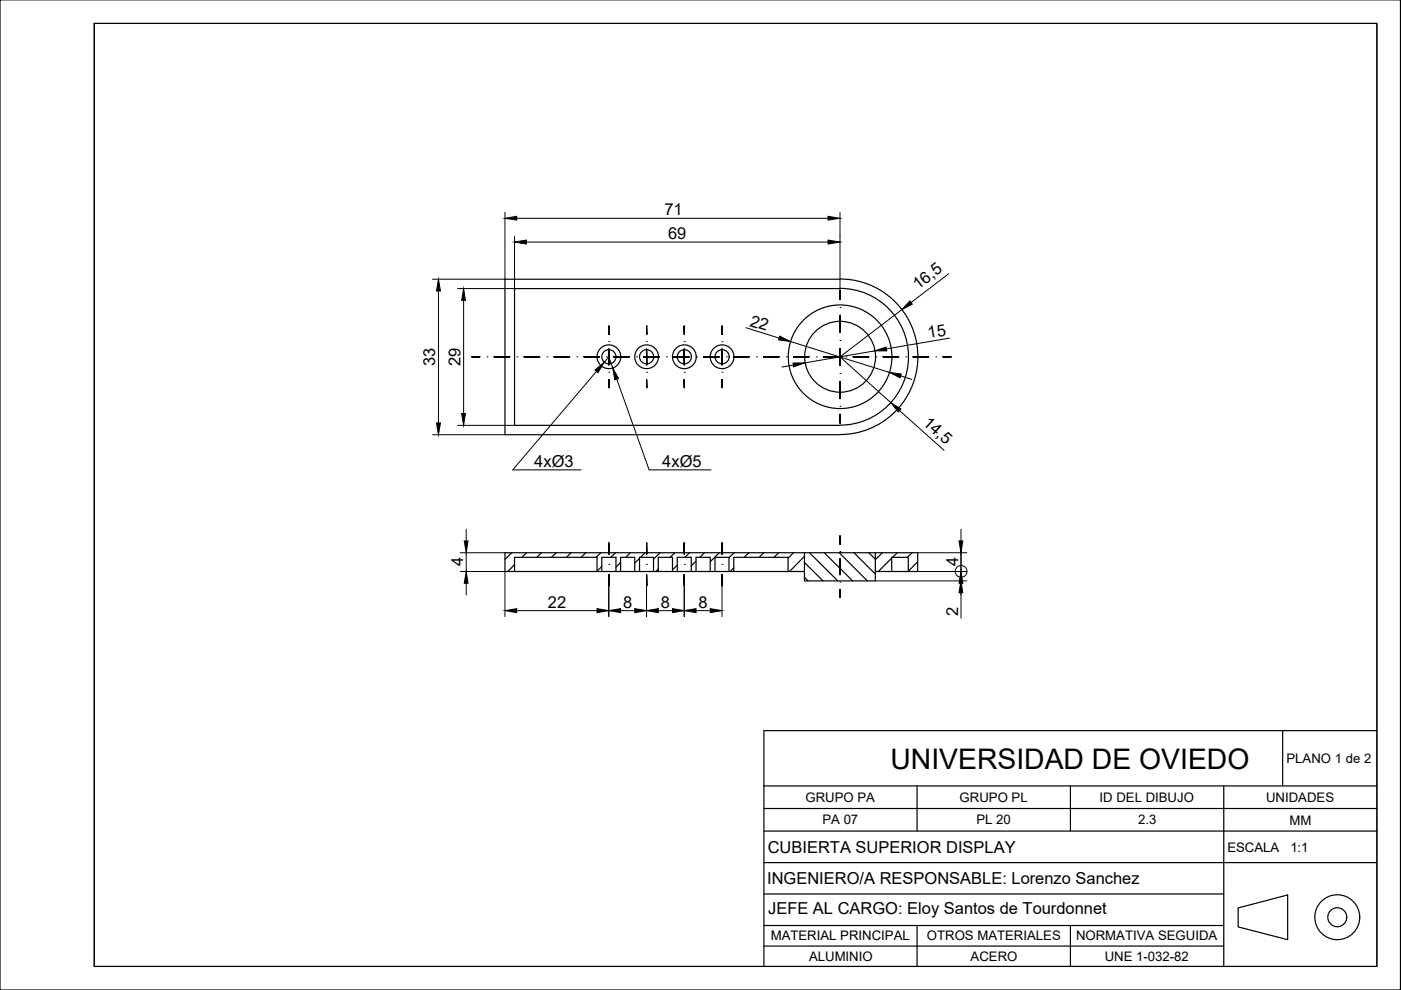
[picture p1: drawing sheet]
<svg xmlns="http://www.w3.org/2000/svg" width="297mm" height="210mm" viewBox="0 0 297 210" stroke-linecap="round" stroke-linejoin="round" font-family="sans-serif">
<!-- layer: 01_Contornos -->
<g fill="none" stroke="#000" stroke-width=".25">
<path d="M178.1 59.2h-71v33h71M178.1 59.2a16.5 16.5 0 0 1 16.5 16.4 16.5 16.5 0 0 1-16.5 16.5M109.1 61.2h69a14.5 14.5 0 0 1 14.5 14.5 14.5 14.5 0 0 1-14.5 14.5h-69zM108.5 117.2l-1.4 1.4M109.1 119.7l-1.4 1.5M111.6 117.2l-.9 1M114.8 117.2l-1 1M117.9 117.2l-1 1M121.1 117.2l-1 1M124.2 117.2l-1 1M127.4 117.2l-1 1M130.5 117.2l-1 1"/>
<path d="M131.6 119.3l-1 .9M133.6 117.2l-.9 1M135.6 118.4l-1 1M136.8 117.2l-1 1M140 117.2l-1.4 1.3M143.1 117.2l-1 1M143.6 119.8l-1 1M146.2 117.2l-1 1M147.6 119l-1 1M149.4 117.2l-1 1M152.5 117.2l-1.9 1.9M155.7 117.2l-1.1 1.1"/>
<path d="M158.8 117.2l-1 1M161.9 117.2l-.9 1M165.1 117.2l-1 1M168.2 117.2l-1.1 1.1M170.6 118l-3.2 3.2M170.6 119.3l3.9 3.9M170.6 117.2v6h15v-6M171.6 117.2l6 6M174.8 117.2l6 6M177.9 117.2l6 6M181.1 117.2l4.5 4.5M184.2 117.2l1.4 1.3"/>
<path d="M187.1 117.2l-1.5 1.5M189.1 118.3l-2.9 2.9M190.2 117.2l-1 1M193.4 117.2l-1 1M194.6 119.1l-2 2M109.1 121.2v-3h17.5v3M127.6 120.1l-1 1M127.6 121.2v-3h3v3M131.6 121.2v-3h3v3M135.6 121.2v-3h3v3M139.6 120.7l-.5 .5M139.6 121.2v-3h3v3"/>
<path d="M143.6 121.2v-3h3v3M147.6 121.2v-3h3v3M151.6 121.2v-3h3v3M155.6 120.4l-.8 .8M155.6 121.2v-3h11.5v3M170.6 121.2h-63.5v-4h87.5v4h-9M170.6 121.1l-.1 .1M170.6 122.4l.7 .8M189.1 121.2v-3h3.5v3M271.9 154.9v11.7"/>
<circle cx="129.1" cy="75.6" r="2.52"/>
<circle cx="129.1" cy="75.6" r="1.5"/>
<circle cx="137.1" cy="75.6" r="2.52"/>
<circle cx="137.1" cy="75.6" r="1.5"/>
<circle cx="145.1" cy="75.6" r="2.52"/>
<circle cx="145.1" cy="75.6" r="1.5"/>
<circle cx="153.1" cy="75.6" r="2.52"/>
<circle cx="153.1" cy="75.6" r="1.5"/>
<circle cx="178.1" cy="75.6" r="11"/>
<circle cx="178.1" cy="75.6" r="7.5"/>
</g>
<!-- layer: 03_Ejes -->
<g fill="#000" stroke="#000" stroke-width=".21">
<path d="M100.1 75.6h1.6zM100.1 75.7l1.6-.1zM100.1 75.7l1.6-.1zM100.1 75.7h1.6z"/>
<path d="M104.8 75.6h3.3zM104.8 75.7l3.3-.1zM104.8 75.7l3.3-.1zM104.8 75.7h3.3z"/>
<path d="M111.1 75.6h3.3zM111.1 75.7l3.3-.1zM111.1 75.7l3.3-.1zM111.1 75.7h3.3z"/>
<path d="M117.5 75.6h3.3zM117.5 75.7l3.3-.1zM117.5 75.7l3.3-.1zM117.5 75.7h3.3z"/>
<path d="M123.8 75.6h3.3zM123.8 75.7l3.3-.1zM123.8 75.7l3.3-.1zM123.8 75.7h3.3z"/>
<path d="M129.1 74v3.4zM129.1 74v3.4zM129.1 74v3.4zM129.1 74v3.4z"/>
<path d="M129.1 69.2v1.7zM129.1 69.2v1.7zM129.1 69.2v1.7zM129.1 69.2v1.7z"/>
<path d="M130.1 75.6h3.3zM130.1 75.7l3.3-.1zM130.1 75.7l3.3-.1zM130.1 75.7h3.3z"/>
<path d="M136.5 75.6h3.3zM136.5 75.7l3.3-.1zM136.5 75.7l3.3-.1zM136.5 75.7h3.3z"/>
<path d="M137.1 74v3.4zM137.1 74v3.4zM137.1 74v3.4zM137.1 74v3.4z"/>
<path d="M137.1 69.2v1.7zM137.1 69.2v1.7zM137.1 69.2v1.7zM137.1 69.2v1.7z"/>
<path d="M142.8 75.6h3.3zM142.8 75.7l3.3-.1zM142.8 75.7l3.3-.1zM142.8 75.7h3.3z"/>
<path d="M145.1 74v3.4zM145.1 74v3.4zM145.1 74v3.4zM145.1 74v3.4z"/>
<path d="M145.1 69.2v1.7zM145.1 69.2v1.7zM145.1 69.2v1.7zM145.1 69.2v1.7z"/>
<path d="M149.2 75.6h3.3zM149.2 75.7l3.3-.1zM149.2 75.7l3.3-.1zM149.2 75.7h3.3z"/>
<path d="M153.1 74v3.4zM153.1 74v3.4zM153.1 74v3.4zM153.1 74v3.4z"/>
<path d="M153.1 69.2v1.7zM153.1 69.2v1.7zM153.1 69.2v1.7zM153.1 69.2v1.7z"/>
<path d="M155.5 75.6h3.3zM155.5 75.7l3.3-.1zM155.5 75.7l3.3-.1zM155.5 75.7h3.3z"/>
<path d="M161.9 75.6h3.3zM161.9 75.7l3.3-.1zM161.9 75.7l3.3-.1zM161.9 75.7h3.3z"/>
<path d="M168.2 75.6h3.3zM168.2 75.7l3.3-.1zM168.2 75.7l3.3-.1zM168.2 75.7h3.3z"/>
<path d="M174.6 75.6h3.2zM174.6 75.7l3.2-.1zM174.6 75.7l3.2-.1zM174.6 75.7h3.2z"/>
<path d="M178.1 73.9v3.6zM178.1 73.9v3.6zM178.1 73.9v3.6zM178.1 73.9v3.6z"/>
<path d="M178.1 66.9v3.6zM178.1 66.9v3.6zM178.1 66.9v3.6zM178.1 66.9v3.6z"/>
<path d="M178.1 61.7v1.8zM178.1 61.7v1.8zM178.1 61.7v1.8zM178.1 61.7v1.8z"/>
<path d="M180.9 75.6h3.3zM180.9 75.7l3.3-.1zM180.9 75.7l3.3-.1zM180.9 75.7h3.3z"/>
<path d="M187.2 75.6h3.3zM187.2 75.7l3.3-.1zM187.2 75.7l3.3-.1zM187.2 75.7h3.3z"/>
<path d="M193.6 75.6h3.3zM193.6 75.7l3.3-.1zM193.6 75.7l3.3-.1zM193.6 75.7h3.3z"/>
<path d="M199.9 75.6h1.7zM199.9 75.7l1.7-.1zM199.9 75.7l1.7-.1zM199.9 75.7h1.7z"/>
<path d="M129.1 80.5v1.7zM129.1 80.5v1.7zM129.1 80.5v1.7zM129.1 80.5v1.7z"/>
<path d="M137.1 80.5v1.7zM137.1 80.5v1.7zM137.1 80.5v1.7zM137.1 80.5v1.7z"/>
<path d="M145.1 80.5v1.7zM145.1 80.5v1.7zM145.1 80.5v1.7zM145.1 80.5v1.7z"/>
<path d="M153.1 80.5v1.7zM153.1 80.5v1.7zM153.1 80.5v1.7zM153.1 80.5v1.7z"/>
<path d="M178.1 87.9v1.8zM178.1 87.9v1.8zM178.1 87.9v1.8zM178.1 87.9v1.8z"/>
<path d="M178.1 80.9v3.6zM178.1 80.9v3.6zM178.1 80.9v3.6zM178.1 80.9v3.6z"/>
<path d="M129.1 115.2v2.3zM129.1 115.2v2.3zM129.1 115.2v2.3zM129.1 115.2v2.3z"/>
<path d="M137.1 115.2v2.3zM137.1 115.2v2.3zM137.1 115.2v2.3zM137.1 115.2v2.3z"/>
<path d="M145.1 115.2v2.3zM145.1 115.2v2.3zM145.1 115.2v2.3zM145.1 115.2v2.3z"/>
<path d="M153.1 115.2v2.3zM153.1 115.2v2.3zM153.1 115.2v2.3zM153.1 115.2v2.3z"/>
<path d="M178.1 113.7v1.7zM178.1 113.7v1.7zM178.1 113.7v1.7zM178.1 113.7v1.7z"/>
<path d="M129.1 121.8v2.4zM129.1 121.8v2.4zM129.1 121.8v2.4zM129.1 121.8v2.4z"/>
<path d="M137.1 121.8v2.4zM137.1 121.8v2.4zM137.1 121.8v2.4zM137.1 121.8v2.4z"/>
<path d="M145.1 121.8v2.4zM145.1 121.8v2.4zM145.1 121.8v2.4zM145.1 121.8v2.4z"/>
<path d="M153.1 121.8v2.4zM153.1 121.8v2.4zM153.1 121.8v2.4zM153.1 121.8v2.4z"/>
<path d="M178.1 125v1.7zM178.1 125v1.7zM178.1 125v1.7zM178.1 125v1.7z"/>
<path d="M178.1 118.5v3.3zM178.1 118.5v3.3zM178.1 118.5v3.3zM178.1 118.5v3.3z"/>
</g>
<g fill="none" stroke="#000" stroke-width=".21">
<path d="M100.1 75.6v.1M100.1 75.6l1.6 .1zM103.3 75.7h.1M104.8 75.6l3.3 .1zM109.6 75.7h.1M111.1 75.6l3.3 .1zM116 75.7h.1M117.5 75.6l3.3 .1zM122.3 75.7h.1M123.8 75.6l3.3 .1zM128.6 75.7h.1M129.1 78.9h.1"/>
<path d="M129.1 74v3.4zM129.1 72.4h.1M129.1 69.2v1.7zM129.1 69.2h.1M130.1 75.6l3.3 .1zM135 75.7h.1M136.5 75.6l3.3 .1zM137.1 78.9h.1M137.1 74v3.4zM137.1 72.4h.1M137.1 69.2v1.7zM137.1 69.2h.1"/>
<path d="M141.3 75.7h.1M142.8 75.6l3.3 .1zM145.1 78.9h.1M145.1 74v3.4zM145.1 72.4h.1M145.1 69.2v1.7zM145.1 69.2h.1M147.7 75.7h.1M149.2 75.6l3.3 .1zM153.1 78.9h.1M153.1 74v3.4zM153.1 72.4h.1"/>
<path d="M153.1 69.2v1.7zM153.1 69.2h.1M154 75.7h.1M155.5 75.6l3.3 .1zM160.4 75.7h.1M161.9 75.6l3.3 .1zM166.7 75.7h.1M168.2 75.6l3.3 .1zM173.1 75.7h.1M174.6 75.6l3.2 .1zM178.1 79.2h.1M178.1 73.9v3.6z"/>
<path d="M178.1 72.2h.1M178.1 66.9v3.6zM178.1 65.2h.1M178.1 61.7v1.8zM178.1 61.7h.1M179.4 75.7h.1M180.9 75.6l3.3 .1zM185.7 75.7h.1M187.2 75.6l3.3 .1zM192.1 75.7h.1M193.6 75.6l3.3 .1zM198.4 75.7h.1"/>
<path d="M199.9 75.6l1.7 .1zM201.6 75.6v.1M129.1 82.2h.1M129.1 80.5v1.7zM137.1 82.2h.1M137.1 80.5v1.7zM145.1 82.2h.1M145.1 80.5v1.7zM153.1 82.2h.1M153.1 80.5v1.7zM178.1 89.7h.1M178.1 87.9v1.8z"/>
<path d="M178.1 86.2h.1M178.1 80.9v3.6zM129.1 119.6h.1M129.1 115.2v2.3zM129.1 115.2h.1M137.1 119.6h.1M137.1 115.2v2.3zM137.1 115.2h.1M145.1 119.6h.1M145.1 115.2v2.3zM145.1 115.2h.1M153.1 119.6h.1"/>
<path d="M153.1 115.2v2.3zM153.1 115.2h.1M178.1 118.5v3.3zM178.1 116.9h.1M178.1 113.7v1.7zM178.1 113.7h.1M129.1 124.2h.1M129.1 121.8v2.4zM137.1 124.2h.1M137.1 121.8v2.4zM145.1 124.2h.1M145.1 121.8v2.4z"/>
<path d="M153.1 124.2h.1M153.1 121.8v2.4zM178.1 126.7h.1M178.1 125v1.7zM178.1 123.4h.1"/>
</g>
<!-- layer: 04_Cotas -->
<g fill="none" stroke="#000" stroke-width=".21">
<path d="M20 5h271.9v199.9h-271.9zM107.1 45v14.2h-15.4M109.1 50.1v11.1h-12.1M109.6 46.3h66M111.6 51.3h64M178.1 45v16.7M201.1 58.1l-7.9 6M93 61.7v28M98.3 63.7v24M126.5 78.7l-17.8 20.9h14.5M128.1 76.8l1-1.1 .8 2.3M158.2 69.5l7 2.2"/>
<path d="M167.6 72.4l21 6.6M168.2 77.4l-2.4 .4M185.5 74.4l-14.8 2.5M191 79.7l2.3 .7M191.2 65.7l-13.1 10 10.7 9.7M201.3 71.7l-13.4 2.3M91.7 92.2h15.4M97 90.2h12.1M130.8 80.4l6.8 19.2h13.1M190.7 87.1l9.5 8.4M97.6 117.2h9.5M98.8 112.2v2.5"/>
<path d="M98.8 117.2v4M194.6 117.2h10.4M203.8 112.2v2.5M203.8 116.2v7M97.6 121.2h9.5v9.5M98.8 123.7v2.5M109.6 129.5h17M129.1 124.2v6.5M131.6 129.5h3M137.1 124.2v6.5M139.6 129.5h3M145.1 124.2v6.5"/>
<path d="M147.6 129.5h3M153.1 124.2v6.5M185.6 123.2h19.4M194.6 121.2h10.4M203.8 123.7v7.4"/>
<circle cx="203.8" cy="121.2" r="1.25"/>
</g>
<g fill="#000" stroke="#000" stroke-width=".21">
<path d="M107.1 46.3l2.5-.4v.8zM109.1 51.3l2.5-.4v.8zM175.6 50.9l2.5 .4-2.5 .4zM175.6 45.9l2.5 .4-2.5 .4zM93 59.2l.4 2.5h-.9zM98.3 61.2l.4 2.5h-.8zM126.2 78.5l1.9-1.7-1.3 2.2zM165.3 71.3l2.3 1.1-2.5-.3zM168.1 77l2.6-.1-2.4 .9zM185.5 74.4l2.4-.8 .1 .8zM188.6 79l2.5 .3-.3 .8zM192.9 63.8l.5 .7-2.2 1.2z"/>
<path d="M92.5 89.7h.9l-.4 2.5zM97.9 87.7h.8l-.4 2.5zM129.9 78l1.2 2.2-.8 .3zM188.8 85.4l2.2 1.3-.5 .6zM98.4 114.7h.8l-.4 2.5zM203.3 114.7h.8l-.3 2.5zM98.8 121.2l.4 2.5h-.8zM107.1 129.5l2.5-.5v.9zM126.6 129l2.5 .5-2.5 .4zM129.1 129.5l2.5-.5v.9zM134.6 129l2.5 .5-2.5 .4zM137.1 129.5l2.5-.5v.9z"/>
<path d="M142.6 129l2.5 .5-2.5 .4zM145.1 129.5l2.5-.5v.9zM150.6 129l2.5 .5-2.5 .4zM203.8 123.2l.3 2.5h-.8zM203.8 121.2l.3 2.5h-.8z"/>
</g>
<!-- layer: 0 -->
<g fill="none" stroke="#000" stroke-width=".25">
<path d="M0 0h296.9v209.9h-296.9zM20 5h271.9v199.9h-271.9zM291.9 154.9h-129.9v50M162 176.2h129.9M162 166.6h129.9M162 171.4h129.9M194.4 166.6v9.6M226.9 166.6v9.6M259.5 166.6v38.3M162 182.9h129.9M162 189.5h97.5M162 196.2h97.5"/>
<path d="M194.4 196.2v8.7M226.9 196.2v8.7M262.5 192.5l10.5-2.7v9.4l-10.5-2.7zM162 200.6h97.5"/>
<circle cx="283.5" cy="194.5" r="4.8"/>
<circle cx="283.5" cy="194.5" r="2.01"/>
</g>
<text font-size="6" x="188.8" y="163">UNIVERSIDAD DE OVIEDO</text>
<g font-size="3.5">
<text x="140.9" y="45.6">71</text>
<text x="141.6" y="50.6">69</text>
<text x="194.6" y="61.6" transform="rotate(-38 194.6 61.6)">16,5</text>
<text x="158.8" y="69.1" transform="rotate(17 158.8 69.1)">22</text>
<text x="196.9" y="71.8" transform="rotate(-9 196.9 71.8)">15</text>
<text x="92.3" y="77.6" transform="rotate(-90 92.3 77.6)">33</text>
<text x="97.6" y="77.6" transform="rotate(-90 97.6 77.6)">29</text>
<text x="195.5" y="89.8" transform="rotate(42 195.5 89.8)">14,5</text>
<text x="113.3" y="99">4xØ3</text>
<text x="140.4" y="99">4xØ5</text>
<text x="98.2" y="120.1" transform="rotate(-90 98.2 120.1)">4</text>
<text x="203.1" y="120.1" transform="rotate(-90 203.1 120.1)">4</text>
<text x="116.2" y="128.9">22</text>
<text x="132.1" y="128.8">8</text>
<text x="140.1" y="128.8">8</text>
<text x="148.1" y="128.8">8</text>
<text x="203.1" y="130.6" transform="rotate(-90 203.1 130.6)">2</text>
<text x="162.8" y="180.8">CUBIERTA SUPERIOR DISPLAY</text>
<text x="162.6" y="187.4">INGENIERO/A RESPONSABLE: Lorenzo Sanchez</text>
<text x="162.9" y="193.8">JEFE AL CARGO: Eloy Santos de Tourdonnet</text>
</g>
<g font-size="2.8">
<text x="272.8" y="161.8">PLANO 1 de 2</text>
<text x="170.8" y="170.1">GRUPO PA</text>
<text x="203.5" y="170.1">GRUPO PL</text>
<text x="233.1" y="170.1">ID DEL DIBUJO</text>
<text x="268.4" y="170.1">UNIDADES</text>
<text x="174.4" y="174.8">PA 07</text>
<text x="207" y="174.8">PL 20</text>
<text x="241.3" y="174.8">2.3</text>
<text x="273.4" y="174.9">MM</text>
<text x="260.2" y="180.6">ESCALA</text>
<text x="273.6" y="180.6">1:1</text>
<text x="163.4" y="199.4">MATERIAL PRINCIPAL</text>
<text x="171.5" y="203.8">ALUMINIO</text>
<text x="196.5" y="199.4">OTROS MATERIALES</text>
<text x="205.8" y="203.8">ACERO</text>
<text x="228.1" y="199.4">NORMATIVA SEGUIDA</text>
<text x="234.2" y="203.7">UNE 1-032-82</text>
</g>
</svg>
